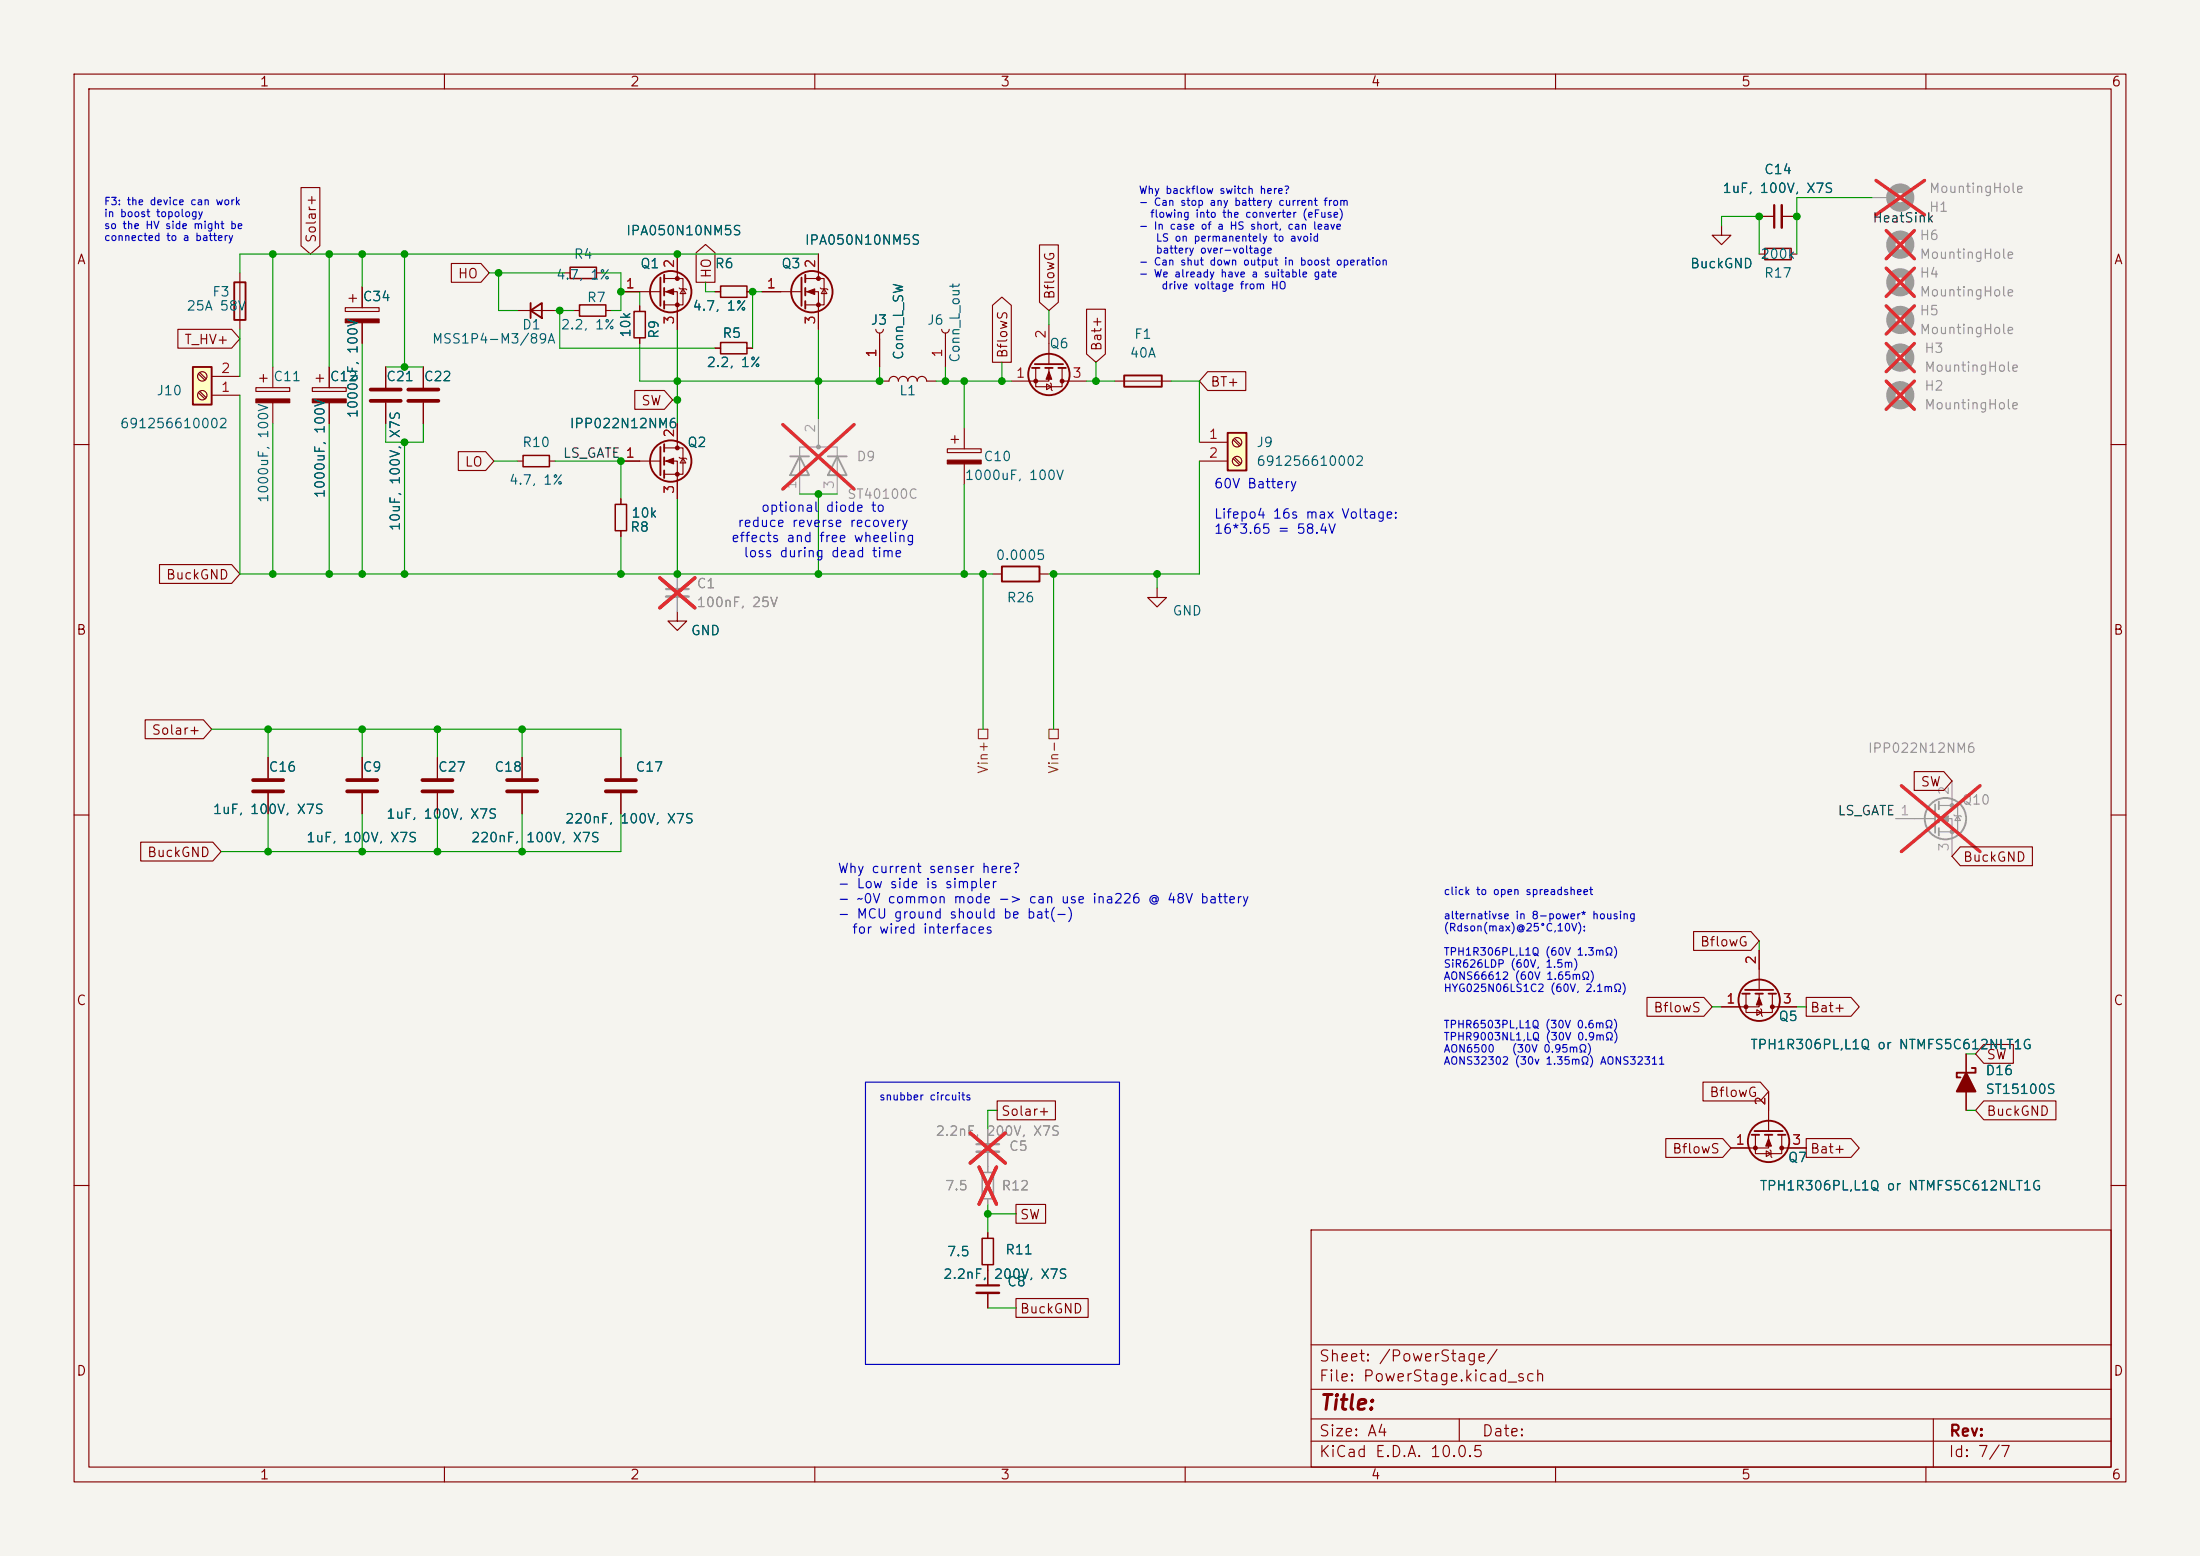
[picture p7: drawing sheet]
<svg xmlns="http://www.w3.org/2000/svg" width="297mm" height="210mm" viewBox="0 0 297 210" stroke-linecap="round" stroke-linejoin="round" font-family="sans-serif">
<path d="M0 0h297v210h-297z" fill="#f5f4ef" stroke="#f5f4ef" stroke-width=".14"/>
<g fill="none" stroke="#840000" stroke-width=".15">
<path d="M10 10h277v190h-277zM12 12h273v186h-273zM60 10v2M110 10v2M160 10v2M210 10v2M260 10v2M32.4 36.8v7.7M47.6 39.8v1M48.9 38.7v2.8M76.2 36.8h.8M80.5 36.8h.8"/>
<path d="M83.8 39.4h5.4M89.7 37.6h2.5v3.5h-2.5M89.7 39.4h1.7v5.1M91.4 34.3v3.3M91.7 38.9l.1 .1h.8l.1 .1M92.2 39l.4 .6h-.8zM96.5 39.4h.8M100.8 39.4h.8M34.5 52.3h4.6v.5h-4.6zM35.1 51.1h1M35.6 50.5v1.1M36.8 49.5v2.8"/>
<path d="M36.8 54.4v2.8M42.2 52.3h4.5v.5h-4.5zM42.7 51.1h1M43.2 50.5v1.1M44.4 49.5v2.8M44.4 54.4v2.8M46.6 41.5h4.6v.5h-4.6zM47.1 40.3h1M48.9 43.6v2.8M52.1 49.5v2.8M52.1 54.4v2.8M77.5 41.9h.7"/>
<path d="M81.8 41.9h.7M86.4 41.3v.7M86.4 45.6v.8M91.4 57.2v3.3M118.2 44.5a.51 .51 0 0 0 .5 .5 .51 .51 0 0 0 .6-.5M118.7 45v4.5M128.4 59.3h1M128.9 58.8v1M130.2 57.8v2.8M10 60h2M69.8 62.2h.8M74.2 62.2h.7"/>
<path d="M83.8 67.3v.8M83.8 71.6v.8M83.8 62.2h5.4M89.7 60.5h2.5v3.5h-2.5M89.7 62.2h1.7v5.1M91.7 61.7l.1 .1h.8l.1 .2M92.2 61.8l.4 .7h-.8zM127.9 60.6h4.6v.5h-4.6zM130.2 62.6v2.8M285 60h2M91.4 82.6v1.2h1.3l-1.3 1.3-1.2-1.3h1.2M10 110h2"/>
<path d="M285 110h2M235.7 134.1v2.6h3.6v-2.6M237.2 136.3l.6 .4-.6 .3zM237.5 134.1v1.8h-5.1M237.5 128.3v5.3M237.7 136.2l.1 .1v.7l.1 .2M239.3 135.9h3.3M237 153.2v2.5h3.5v-2.5M238.4 155.3l.7 .4-.7 .4zM238.8 153.2v1.7h-5.1M238.8 147.3v5.4M239 155.2l.1 .1v.8l.1 .1"/>
<path d="M240.5 154.9h3.3M265.4 142.2v7.7M10 160h2M177 166h108v32h-108zM285 160h2M60 198v2M110 198v2M160 198v2M177 194.5h108M177 191.5h108M177 187.5h108M177 181.5h108"/>
<path d="M197 191.5v3M210 198v2M260 198v2M261 191.5v6.5"/>
</g>
<g fill="#840000" stroke="#840000" stroke-width=".15">
<path d="M127.9 62.1h4.6v.5h-4.6z"/>
<path d="M89.9 39.4l1-.4v.8z"/>
<path d="M237.5 134.6l.4 1h-.8z"/>
<path d="M238.8 153.7l.3 1h-.7z"/>
<path d="M46.6 43.1h4.6v.5h-4.6z"/>
<path d="M89.9 62.2l1-.4v.8z"/>
<path d="M34.5 53.8h4.6v.6h-4.6z"/>
<path d="M42.2 53.8h4.5v.6h-4.5z"/>
<circle cx="91.4" cy="37.6" r=".25"/>
<circle cx="91.4" cy="41.1" r=".25"/>
<circle cx="239.3" cy="135.9" r=".25"/>
<circle cx="235.7" cy="135.9" r=".25"/>
<circle cx="240.5" cy="154.9" r=".25"/>
<circle cx="237" cy="154.9" r=".25"/>
<circle cx="91.4" cy="60.5" r=".25"/>
<circle cx="91.4" cy="64" r=".25"/>
</g>
<g fill="none" stroke="#840000" stroke-width=".25">
<path d="M31.6 38.1h1.5v5.1h-1.5zM89.2 37.5v3.8M89.7 37.1v1M89.7 38.9v1M89.7 40.6v1.1M89.7 59.9v1.1M89.2 60.3v3.8M89.7 61.7v1M89.7 63.5v1M235.2 134.1h1M235.6 133.6h3.8M237 134.1h1"/>
<path d="M238.8 134.1h1M236.5 153.2h1M236.9 152.7h3.8M238.3 153.2h1M240 153.2h1M266.2 144.1h.5v.7h-2.5v.6h.5"/>
<circle cx="90.6" cy="39.4" r="2.79"/>
<circle cx="90.6" cy="62.2" r="2.79"/>
<circle cx="237.5" cy="135" r="2.79"/>
<circle cx="238.8" cy="154.1" r="2.79"/>
</g>
<path d="M77 36.1h3.5v1.5h-3.5zM97.3 38.6h3.5v1.5h-3.5zM78.2 41.1h3.6v1.6h-3.6zM85.6 42h1.5v3.6h-1.5zM70.6 61.5h3.6v1.5h-3.6zM83.1 68.1h1.5v3.5h-1.5z" fill="none" stroke="#840000" stroke-width=".2"/>
<path d="M89.9 79.5h3.1" fill="none" stroke="#9c9b98" stroke-width=".3"/>
<path d="M89.9 80.5h3.1" fill="none" stroke="#9c9b98" stroke-width=".33"/>
<path d="M91.4 77.5v2M91.4 80.5v2.1M255.9 110.5h5.3M261.7 108.7h2.6v3.6h-2.6M261.7 110.5h1.8v5.1M263.5 105.4v3.3M263.8 110l.1 .1h.8l.1 .1M264.3 110.1l.4 .6h-.8z" fill="none" stroke="#9c9b98" stroke-width=".15"/>
<path d="M254.6 36.2l3.8 3.8M258.4 36.2l-3.8 3.8M254.6 51.4l3.8 3.8M258.4 51.4l-3.8 3.8M89.1 78l4.7 4M93.8 78l-4.7 4M256.7 106l10.6 8.9M267.3 106l-10.6 8.9" fill="none" stroke="#e12e31" stroke-width=".46"/>
<path d="M265.4 144.8l1.3 2.5h-2.5z" fill="#840000" stroke="#840000" stroke-width=".25"/>
<g fill="none" stroke="#9c9b98" stroke-width=".25">
<path d="M261.2 108.6v3.8M261.7 108.2v1M261.7 110v1M261.7 111.8v1"/>
<circle cx="262.6" cy="110.5" r="2.79"/>
</g>
<g fill="#9c9b98" stroke="#9c9b98" stroke-width=".15">
<path d="M262 110.5l1-.4v.8z"/>
<circle cx="263.5" cy="108.7" r=".25"/>
<circle cx="263.5" cy="112.3" r=".25"/>
</g>
<path d="M50 52.6h4.1M50 54.1h4.1" fill="none" stroke="#840000" stroke-width=".51"/>
<g fill="none" stroke="#9c9b98" stroke-width="1.3">
<circle cx="256.5" cy="38.1" r="1.27"/>
<circle cx="256.5" cy="53.3" r="1.27"/>
</g>
<path d="M26 49.5h2.6v5.1h-2.6z" fill="#ffffc2"/>
<path d="M26 49.5h2.6v5.1h-2.6zM135.3 76.5h5v2h-5z" fill="none" stroke="#840000" stroke-width=".25"/>
<g fill="none" stroke="#840000" stroke-width=".15">
<path d="M232.4 30.5v1.3h1.3l-1.3 1.2-1.3-1.2h1.3M237.5 34.3h.8M237.5 29.2h2M240.5 29.2h2.1M241.8 34.3h.8M26.8 53l.9 .8M26.8 50.5l.9 .8M27 52.8l.8 .9M27 50.3l.8 .8M28.6 53.3h3.8M28.6 50.8h3.8M57.1 49.5v2.8"/>
<path d="M57.1 54.4v2.8M96.5 47h.8M100.8 47h.8M134 77.5h1.3M140.3 77.5h1.3M156.2 79.4v1.2h1.3l-1.3 1.3-1.3-1.3h1.3M48.9 102.2v2.8M48.9 107.1v2.8M59.1 102.2v2.8M59.1 107.1v2.8M133.3 166.4v.7M133.3 170.7v2.8"/>
<path d="M133.3 174.5v2"/>
<circle cx="27.3" cy="53.3" r=".63"/>
<circle cx="27.3" cy="50.8" r=".63"/>
</g>
<path d="M238.3 33.5h3.5v1.6h-3.5zM97.3 46.2h3.5v1.6h-3.5zM132.6 167.1h1.5v3.6h-1.5z" fill="none" stroke="#840000" stroke-width=".2"/>
<path d="M55.1 52.6h4.1M55.1 54.1h4.1M46.9 105.3h4M46.9 106.8h4M57 105.3h4.1M57 106.8h4.1" fill="none" stroke="#840000" stroke-width=".51"/>
<g fill="none" stroke="#9c9b98" stroke-width="1.3">
<circle cx="256.5" cy="26.7" r="1.27"/>
<circle cx="256.5" cy="33" r="1.27"/>
<circle cx="256.5" cy="48.3" r="1.27"/>
<circle cx="256.5" cy="43.2" r="1.27"/>
</g>
<path d="M252.7 26.7h2.6" fill="none" stroke="#9c9b98" stroke-width=".15"/>
<path d="M253.3 24.4l6.5 4.6M254.6 31.1l3.8 3.8M258.4 31.1l-3.8 3.8M259.8 24.4l-6.5 4.6M254.6 41.3l3.8 3.8M254.6 46.4l3.8 3.8M258.4 41.3l-3.8 3.8M258.4 46.4l-3.8 3.8" fill="none" stroke="#e12e31" stroke-width=".46"/>
<path d="M239.5 27.7v3M131.8 173.5h3.1" fill="none" stroke="#840000" stroke-width=".3"/>
<path d="M240.5 27.7v3M131.8 174.5h3.1" fill="none" stroke="#840000" stroke-width=".33"/>
<path d="M165.7 58.4h2.6v5.1h-2.6z" fill="#ffffc2"/>
<g fill="none" stroke="#840000" stroke-width=".25">
<path d="M108.2 37.5v3.8M108.7 37.1v1M108.7 38.9v1M71.6 41.9l1.6-1v2zM71.6 40.9v2M108.7 40.6v1.1M139.3 49.7h1M139.7 49.1h3.8M141.1 49.7h1M142.9 49.7h1M151.8 50.7h5v1.5h-5zM165.7 58.4h2.6v5.1h-2.6z"/>
<circle cx="109.6" cy="39.4" r="2.79"/>
<circle cx="141.6" cy="50.5" r="2.79"/>
</g>
<g fill="none" stroke="#840000" stroke-width=".15">
<path d="M40.6 25.3h2.6v7.9l-1.3 1.1-1.3-1.1zM48.9 38.7v2.8M60.9 35.6h4l1.1 1.2-1.1 1.3h-4zM83.8 39.4h2.6M91.4 34.3v2.5M94 34.1l1.2-1.1 1.3 1.1v4h-2.5zM96.5 39.4h.8M100.8 39.4h.8M102.9 39.4h5.3M108.7 37.6h2.6v3.5h-2.6M108.7 39.4h1.8v5.1M110.5 34.3v3.3"/>
<path d="M110.7 38.9l.2 .1h.7l.2 .1M111.3 39l.3 .6h-.7zM140.3 33.1h2.6v7.7l-1.3 1.1-1.3-1.1zM237.5 29.2h2M240.5 29.2h2.1M24 44.4h7.3l1.1 1.3-1.1 1.3h-7.3zM44.4 49.5v2.8M44.4 54.4v2.8M48.9 43.6v2.8M52.1 49.5v2.8M52.1 54.4v2.8M57.1 49.5v2.8"/>
<path d="M57.1 54.4v2.8M69.8 41.9h5.1M85.7 52.7h4l1.1 1.3-1.1 1.2h-4zM86.4 41.3v.7M86.4 45.6v.8M91.4 41.9v2.6M91.4 57.2v2.5M96.5 47h.8M100.8 47h.8M118.7 51.4h1.3a.64 .64 0 0 1 .6-.6 .64 .64 0 0 1 .7 .6 .64 .64 0 0 1 .6-.6 .64 .64 0 0 1 .7 .6 .64 .64 0 0 1 .6-.6 .64 .64 0 0 1 .6 .6 .64 .64 0 0 1 .7-.6 .64 .64 0 0 1 .6 .6h1.3M118.7 45.7v3.8M127.1 44.5a.51 .51 0 0 0 .5 .5 .51 .51 0 0 0 .5-.5"/>
<path d="M127.6 45v4.5M134 41.2l1.3-1.1 1.2 1.1v7.7h-2.5zM139.8 49.7v2.5h3.6v-2.5M141.3 51.8l.6 .4-.6 .4zM141.6 49.7v1.7h-5.1M141.6 43.8v5.3M141.8 51.7l.1 .1v.8l.2 .1M143.4 51.4h3.3M146.7 41.7h2.5v6.1l-1.2 1.1-1.3-1.1zM150.5 51.4h7.6M161.9 59.7h3.8M163 50.2h5.2v2.5h-5.2l-1.1-1.3z"/>
<path d="M166.5 59.4l.8 .8M166.6 59.2l.9 .8M21.5 76.2h9.8l1.1 1.3-1.1 1.2h-9.8zM61.9 61h3.7l1.1 1.2-1.1 1.3h-3.7zM83.8 62.2h2.6M83.8 67.3v.8M83.8 71.6v.8M91.4 64.8v2.5M161.9 62.2h3.8M166.5 61.9l.8 .8M166.6 61.7l.9 .9M19.6 97.2h7.9l1.1 1.2-1.1 1.3h-7.9z"/>
<path d="M19 113.7h9.7l1.1 1.2-1.1 1.3h-9.7zM36.2 102.2v2.8M36.2 107.1v2.8M48.9 102.2v2.8M48.9 107.1v2.8M59.1 102.2v2.8M59.1 107.1v2.8M70.5 102.2v2.8M70.5 107.1v2.8M83.8 102.2v2.8M83.8 107.1v2.8M258.4 104.1h4l1.1 1.3-1.1 1.3h-4z"/>
<path d="M264.6 114.3h9.8v2.5h-9.8l-1.1-1.2zM222.3 134.6h7.7l1.1 1.3-1.1 1.3h-7.7zM228.6 125.7h7.8l1.1 1.3-1.1 1.3h-7.8zM232.4 135.9h2.5M237.5 128.3v2.5M240 135.9h2.6M243.8 134.6h6.1l1.1 1.3-1.1 1.3h-6.1zM134.6 148.6h7.9v2.5h-7.9zM224.9 153.7h7.7l1.1 1.2-1.1 1.3h-7.7zM229.9 146h7.7l1.2 1.3-1.2 1.3h-7.7zM233.7 154.9h2.5M238.8 147.3v2.6"/>
<path d="M241.3 154.9h2.5M243.8 153.7h6.1l1.1 1.2-1.1 1.3h-6.1zM265.4 142.2v2.6M265.4 147.3v2.6M267.8 148.6h9.8v2.5h-9.8l-1.1-1.2zM267.8 141h4v2.5h-4l-1.1-1.3zM133.3 166.4v.7M133.3 170.7v2.8M133.3 174.5v2M137.2 162.6h4v2.5h-4zM137.2 175.3h9.7v2.5h-9.7z"/>
<circle cx="167" cy="59.7" r=".63"/>
<circle cx="167" cy="62.2" r=".63"/>
</g>
<path d="M34.2 105.3h4M34.2 106.8h4M68.5 105.3h4M68.5 106.8h4M81.8 105.3h4.1M81.8 106.8h4.1" fill="none" stroke="#840000" stroke-width=".51"/>
<path d="M132.6 158.2h1.5v3.6h-1.5z" fill="none" stroke="#9c9b98" stroke-width=".2"/>
<path d="M110.5 56.5v3.8M91.4 77.5v2M107.9 66.7v-6.4h5.1v6.4M91.4 80.5v2.1M133.3 152.4v2M133.3 155.4v2.8M133.3 161.8v.8" fill="none" stroke="#9c9b98" stroke-width=".15"/>
<path d="M105.7 57.3l9.6 8.7M115.3 57.3l-9.6 8.7M89.1 78l4.7 4M93.8 78l-4.7 4M131 152.9l4.7 4.1M132.2 157.5l2.3 5M134.5 157.5l-2.3 5M135.7 152.9l-4.7 4.1" fill="none" stroke="#e12e31" stroke-width=".46"/>
<g fill="#840000" stroke="#840000" stroke-width=".15">
<path d="M141.6 50.2l.4 1h-.8z"/>
<path d="M109 39.4l1-.4v.8z"/>
<circle cx="143.4" cy="51.4" r=".25"/>
<circle cx="139.8" cy="51.4" r=".25"/>
<circle cx="110.5" cy="37.6" r=".25"/>
<circle cx="110.5" cy="41.1" r=".25"/>
</g>
<path d="M131.8 154.4h3.1" fill="none" stroke="#9c9b98" stroke-width=".3"/>
<path d="M131.8 155.4h3.1" fill="none" stroke="#9c9b98" stroke-width=".33"/>
<path d="M106.7 61.6h2.5M107.9 61.6l1.3 2.5h-2.5zM111.8 61.6h2.5M113 61.6l1.3 2.5h-2.5z" fill="none" stroke="#9c9b98" stroke-width=".25"/>
<circle cx="110.5" cy="60.3" r=".25" fill="#9c9b98" stroke="#9c9b98" stroke-width=".15"/>
<path d="M132.1 98.4h1.2v1.3h-1.2zM141.6 98.4h1.3v1.3h-1.3z" fill="none" stroke="#725600" stroke-width=".15"/>
<g fill="none" stroke="#009600" stroke-width=".15">
<path d="M36.8 34.3v15.2M44.4 34.3v15.2M48.9 34.3v4.4M54.6 34.3v15.2M66 36.8h10.2M67.3 36.8v5.1h2.5M81.3 36.8h2.5v5.1h-1.3M83.8 39.4h2.6v1.9M95.2 38.1v1.3h1.3M102.9 39.4h-1.3v7.6M110.5 34.3h-78.1v2.5M232.4 30.5v-1.3h5.1v5.1"/>
<path d="M252.7 26.7h-10.1v7.6M32.4 53.3v24.2h101.6M32.4 44.5v6.3M36.8 57.2v20.3M44.4 57.2v20.3M48.9 46.4v31.1M52.1 49.5h5M52.1 57.2v2.5h5v-2.5M54.6 59.7v17.8M74.9 41.9h2.6M75.6 41.9v5.1h20.9M86.4 46.4v5h32.3v-1.9"/>
<path d="M90.8 54h.6M91.4 44.5v12.7M110.5 44.5v12M126.4 51.4h10.1M127.6 49.5v1.9M130.2 51.4v6.4M135.3 48.9v2.5M141.6 41.9v1.9M146.7 51.4h3.8M148 48.9v2.5M158.1 51.4h3.8v8.3M66.7 62.2h3.1"/>
<path d="M74.9 62.2h8.9v5.1M83.8 72.4v5.1M91.4 67.3v10.2M107.9 66.7h5.1M110.5 66.7v10.8M130.2 65.4v12.1M132.7 77.5v20.9M142.2 77.5v20.9M156.2 77.5v1.9M161.9 62.2v15.3h-20.3M28.6 98.4h55.2v3.8M36.2 98.4v3.8"/>
<path d="M48.9 98.4v3.8M59.1 98.4v3.8M70.5 98.4v3.8M36.2 109.9v5M48.9 109.9v5M59.1 109.9v5M70.5 109.9v5M83.8 109.9v5h-54M231.1 135.9h1.3M237.5 127v1.3M242.6 135.9h1.2M134.6 149.9h-1.3v2.5"/>
<path d="M265.4 149.9h1.3M265.4 142.2h1.3M133.3 163.8h3.9M133.3 162.6v3.8M133.3 176.5h3.9"/>
</g>
<path d="M116.8 146.1h34.3v38.1h-34.3z" fill="none" stroke="#0000c2" stroke-width=".15"/>
<g fill="#009600" stroke="#009600" stroke-width=".14">
<circle cx="36.8" cy="34.3" r=".46"/>
<circle cx="44.4" cy="34.3" r=".46"/>
<circle cx="54.6" cy="34.3" r=".46"/>
<circle cx="48.9" cy="34.3" r=".46"/>
<circle cx="48.9" cy="77.5" r=".46"/>
<circle cx="36.8" cy="77.5" r=".46"/>
<circle cx="54.6" cy="59.7" r=".46"/>
<circle cx="54.6" cy="49.5" r=".46"/>
<circle cx="36.2" cy="98.4" r=".46"/>
<circle cx="36.2" cy="114.9" r=".46"/>
<circle cx="59.1" cy="114.9" r=".46"/>
<circle cx="48.9" cy="114.9" r=".46"/>
<circle cx="59.1" cy="98.4" r=".46"/>
<circle cx="48.9" cy="98.4" r=".46"/>
<circle cx="70.5" cy="114.9" r=".46"/>
<circle cx="83.8" cy="77.5" r=".46"/>
<circle cx="91.4" cy="77.5" r=".46"/>
<circle cx="83.8" cy="62.2" r=".46"/>
<circle cx="91.4" cy="51.4" r=".46"/>
<circle cx="91.4" cy="54" r=".46"/>
<circle cx="70.5" cy="98.4" r=".46"/>
<circle cx="44.4" cy="77.5" r=".46"/>
<circle cx="54.6" cy="77.5" r=".46"/>
<circle cx="75.6" cy="41.9" r=".46"/>
<circle cx="67.3" cy="36.8" r=".46"/>
<circle cx="91.4" cy="34.3" r=".46"/>
<circle cx="83.8" cy="39.4" r=".46"/>
<circle cx="110.5" cy="66.7" r=".46"/>
<circle cx="110.5" cy="77.5" r=".46"/>
<circle cx="132.7" cy="77.5" r=".46"/>
<circle cx="142.2" cy="77.5" r=".46"/>
<circle cx="130.2" cy="77.5" r=".46"/>
<circle cx="110.5" cy="51.4" r=".46"/>
<circle cx="101.6" cy="39.4" r=".46"/>
<circle cx="135.3" cy="51.4" r=".46"/>
<circle cx="130.2" cy="51.4" r=".46"/>
<circle cx="118.7" cy="51.4" r=".46"/>
<circle cx="127.6" cy="51.4" r=".46"/>
<circle cx="148" cy="51.4" r=".46"/>
<circle cx="156.2" cy="77.5" r=".46"/>
<circle cx="237.5" cy="29.2" r=".46"/>
<circle cx="242.6" cy="29.2" r=".46"/>
<circle cx="133.3" cy="163.8" r=".46"/>
</g>
<text font-size="2" fill="#840000" x="178" y="190.8">Title:</text>
<g font-size="1.5" fill="#840000">
<text x="178" y="184.1">Sheet: /PowerStage/</text>
<text x="178" y="186.8">File: PowerStage.kicad_sch</text>
<text x="178" y="197">KiCad E.D.A. 10.0.5</text>
<text x="178" y="194.2">Size: A4</text>
<text x="200" y="194.2">Date:</text>
<text x="263" y="197">Id: 7/7</text>
<text x="263" y="194.2">Rev:</text>
</g>
<g font-size="1.3" fill="#840000">
<text x="35" y="12">1</text>
<text x="85" y="12">2</text>
<text x="135" y="12">3</text>
<text x="185" y="12">4</text>
<text x="235" y="12">5</text>
<text x="285" y="12">6</text>
<text x="10.3" y="36">A</text>
<text x="43" y="32.9" transform="rotate(-90 43 32.9)">Solar+</text>
<text x="285.3" y="36">A</text>
<text x="61.7" y="37.9">HO</text>
<text x="96.3" y="37.7" transform="rotate(-90 96.3 37.7)">HO</text>
<text x="142.7" y="40.5" transform="rotate(-90 142.7 40.5)">BflowG</text>
<text x="24.8" y="46.8">T_HV+</text>
<text x="149" y="47.5" transform="rotate(-90 149 47.5)">Bat+</text>
<text x="136.3" y="48.4" transform="rotate(-90 136.3 48.4)">BflowS</text>
<text x="163.3" y="52.5">BT+</text>
<text x="86.5" y="55">SW</text>
<text x="62.7" y="63.3">LO</text>
<text x="22.3" y="78.5">BuckGND</text>
<text x="10.2" y="86">B</text>
<text x="285.2" y="86">B</text>
<text x="20.4" y="99.5">Solar+</text>
<text x="259.2" y="106.5">SW</text>
<text x="19.8" y="116">BuckGND</text>
<text x="264.9" y="116.6">BuckGND</text>
<text x="229.4" y="128.1">BflowG</text>
<text x="10.2" y="136">C</text>
<text x="223.1" y="136.9">BflowS</text>
<text x="244.3" y="136.9">Bat+</text>
<text x="285.2" y="136">C</text>
<text x="268.1" y="143.3">SW</text>
<text x="230.7" y="148.4">BflowG</text>
<text x="135.1" y="150.9">Solar+</text>
<text x="225.7" y="156">BflowS</text>
<text x="244.3" y="156">Bat+</text>
<text x="268.1" y="150.9">BuckGND</text>
<text x="137.6" y="164.9">SW</text>
<text x="137.6" y="177.6">BuckGND</text>
<text x="10.2" y="186">D</text>
<text x="285.2" y="186">D</text>
<text x="35" y="200">1</text>
<text x="85" y="200">2</text>
<text x="135" y="200">3</text>
<text x="185" y="200">4</text>
<text x="235" y="200">5</text>
<text x="285" y="200">6</text>
</g>
<g font-size="1.3" fill="#006464">
<text x="238.1" y="23.8">C14</text>
<text x="232.4" y="26.4">1uF, 100V, X7S</text>
<text x="77.4" y="35.3">R4</text>
<text x="84.4" y="32.1">IPA050N10NM5S</text>
<text x="108.6" y="33.3">IPA050N10NM5S</text>
<text x="237.6" y="35.3">200k</text>
<text x="28.6" y="40.3">F3</text>
<text x="48.9" y="41">C34</text>
<text x="75" y="38">4.7, 1%</text>
<text x="79.2" y="41.1">R7</text>
<text x="86.3" y="36.5">Q1</text>
<text x="96.4" y="36.5">R6</text>
<text x="105.4" y="36.5">Q3</text>
<text x="228.1" y="36.5">BuckGND</text>
<text x="238.1" y="37.8">R17</text>
<text x="25.1" y="42.2">25A 58V</text>
<text x="58.2" y="46.7">MSS1P4-M3/89A</text>
<text x="70.4" y="44.8">D1</text>
<text x="75.6" y="44.8">2.2, 1%</text>
<text x="85.4" y="45.7" transform="rotate(-90 85.4 45.7)">10k</text>
<text x="89.2" y="45.8" transform="rotate(-90 89.2 45.8)">R9</text>
<text x="93.4" y="42.2">4.7, 1%</text>
<text x="97.4" y="45.9">R5</text>
<text x="117.5" y="44.1">J3</text>
<text x="125.1" y="44.1">J6</text>
<text x="141.6" y="47.3">Q6</text>
<text x="153" y="46">F1</text>
<text x="21" y="53.7">J10</text>
<text x="36.8" y="51.8">C11</text>
<text x="44.4" y="51.8">C12</text>
<text x="52.1" y="51.8">C21</text>
<text x="57.1" y="51.8">C22</text>
<text x="95.3" y="49.9">2.2, 1%</text>
<text x="121.3" y="53.7">L1</text>
<text x="122.2" y="48.7" transform="rotate(-90 122.2 48.7)">Conn_L_SW</text>
<text x="129.9" y="49" transform="rotate(-90 129.9 49)">Conn_L_out</text>
<text x="152.4" y="48.6">40A</text>
<text x="16.1" y="58.1">691256610002</text>
<text x="48.6" y="56.5" transform="rotate(-90 48.6 56.5)">1000uF, 100V</text>
<text x="54.3" y="59.3" transform="rotate(-90 54.3 59.3)">X7S</text>
<text x="76.8" y="58.1">IPP022N12NM6</text>
<text x="68.6" y="65.7">4.7, 1%</text>
<text x="70.4" y="60.7">R10</text>
<text x="92.7" y="60.7">Q2</text>
<text x="130.2" y="65.1">1000uF, 100V</text>
<text x="132.7" y="62.6">C10</text>
<text x="169.5" y="60.7">J9</text>
<text x="169.5" y="63.2">691256610002</text>
<text x="36.5" y="68" transform="rotate(-90 36.5 68)">1000uF, 100V</text>
<text x="44.1" y="67.3" transform="rotate(-90 44.1 67.3)">1000uF, 100V</text>
<text x="54.3" y="71.8" transform="rotate(-90 54.3 71.8)">10uF, 100V,</text>
<text x="85.1" y="70.2">10k</text>
<text x="85" y="72.1">R8</text>
<text x="134.3" y="75.9">0.0005</text>
<text x="135.8" y="81.6">R26</text>
<text x="158.2" y="83.4">GND</text>
<text x="93.2" y="86.1">GND</text>
<text x="36.2" y="104.5">C16</text>
<text x="48.9" y="104.5">C9</text>
<text x="59" y="104.5">C27</text>
<text x="66.7" y="104.5">C18</text>
<text x="85.7" y="104.5">C17</text>
<text x="28.6" y="110.2">1uF, 100V, X7S</text>
<text x="41.3" y="114">1uF, 100V, X7S</text>
<text x="52.1" y="110.8">1uF, 100V, X7S</text>
<text x="63.5" y="114">220nF,</text>
<text x="70.9" y="114">100V, X7S</text>
<text x="76.2" y="111.5">220nF, 100V, X7S</text>
<text x="236.2" y="141.9">TPH1R306PL,L1Q or NTMFS5C612NLT1G</text>
<text x="240" y="138.1">Q5</text>
<text x="268" y="145.4">D16</text>
<text x="268" y="148">ST15100S</text>
<text x="237.5" y="161">TPH1R306PL,L1Q or NTMFS5C612NLT1G</text>
<text x="241.3" y="157.2">Q7</text>
<text x="127.2" y="172.9">2.2nF,</text>
<text x="127.7" y="169.9">7.5</text>
<text x="134.1" y="172.9">200V, X7S</text>
<text x="135.6" y="169.6">R11</text>
<text x="135.9" y="173.9">C8</text>
</g>
<g font-size="1.3" fill="#939391">
<text x="260.3" y="28.9">H1</text>
<text x="260.3" y="26.4">MountingHole</text>
<text x="259.1" y="32.7">H6</text>
<text x="259.1" y="35.3">MountingHole</text>
<text x="259.1" y="37.8">H4</text>
<text x="259.1" y="40.3">MountingHole</text>
<text x="259.1" y="42.9">H5</text>
<text x="259.1" y="45.4">MountingHole</text>
<text x="259.7" y="48">H3</text>
<text x="259.7" y="53">H2</text>
<text x="259.7" y="50.5">MountingHole</text>
<text x="259.7" y="55.6">MountingHole</text>
<text x="115.6" y="62.6">D9</text>
<text x="114.3" y="67.6">ST40100C</text>
<text x="94" y="79.7">C1</text>
<text x="94" y="82.2">100nF, 25V</text>
<text x="252.1" y="101.9">IPP022N12NM6</text>
<text x="264.8" y="108.9">Q10</text>
<text x="126.2" y="153.6">2.2nF, 200V, X7S</text>
<text x="136.1" y="155.6">C5</text>
<text x="127.5" y="161">7.5</text>
<text x="135.1" y="161">R12</text>
</g>
<g font-size="1.3" fill="#0f0f0f">
<text x="252.7" y="30.4">HeatSink</text>
<text x="75.9" y="62.1">LS_GATE 1</text>
<text x="248" y="110.4">LS_GATE 1</text>
</g>
<g font-size="1.3" fill="#a90000">
<text x="84.4" y="39.2">1</text>
<text x="91.3" y="36.3" transform="rotate(-90 91.3 36.3)">2</text>
<text x="103.4" y="39.2">1</text>
<text x="110.4" y="36.3" transform="rotate(-90 110.4 36.3)">2</text>
<text x="91.3" y="43.9" transform="rotate(-90 91.3 43.9)">3</text>
<text x="110.4" y="43.9" transform="rotate(-90 110.4 43.9)">3</text>
<text x="141.5" y="45.8" transform="rotate(-90 141.5 45.8)">2</text>
<text x="29.7" y="53.2">1</text>
<text x="29.7" y="50.7">2</text>
<text x="118.6" y="48.4" transform="rotate(-90 118.6 48.4)">1</text>
<text x="127.5" y="48.4" transform="rotate(-90 127.5 48.4)">1</text>
<text x="137.1" y="51.3">1</text>
<text x="144.7" y="51.3">3</text>
<text x="91.3" y="59.2" transform="rotate(-90 91.3 59.2)">2</text>
<text x="163.1" y="59.6">1</text>
<text x="84.4" y="62.1">1</text>
<text x="163.1" y="62.1">2</text>
<text x="91.3" y="66.8" transform="rotate(-90 91.3 66.8)">3</text>
<text x="237.4" y="130.3" transform="rotate(-90 237.4 130.3)">2</text>
<text x="232.9" y="135.8">1</text>
<text x="240.6" y="135.8">3</text>
<text x="238.6" y="149.3" transform="rotate(-90 238.6 149.3)">2</text>
<text x="234.2" y="154.8">1</text>
<text x="241.8" y="154.8">3</text>
</g>
<g font-size="1.3" fill="#a5a4a2">
<text x="110.4" y="58.5" transform="rotate(-90 110.4 58.5)">2</text>
<text x="107.8" y="66.1" transform="rotate(-90 107.8 66.1)">1</text>
<text x="112.9" y="66.1" transform="rotate(-90 112.9 66.1)">3</text>
<text x="263.4" y="107.4" transform="rotate(-90 263.4 107.4)">2</text>
<text x="263.4" y="115" transform="rotate(-90 263.4 115)">3</text>
</g>
<g font-size="1.3" fill="#0000c2">
<text x="99.5" y="71.4">reduce reverse recovery</text>
<text x="102.7" y="69.4">optional</text>
<text x="111.4" y="69.4">diode to</text>
<text x="163.8" y="66.2">60V Battery</text>
<text x="163.8" y="70.3">Lifepo4 16s max Voltage:</text>
<text x="98.6" y="73.5">effects and free wheeling</text>
<text x="100.3" y="75.5">loss during dead time</text>
<text x="163.8" y="72.4">16*3.65 = 58.4V</text>
<text x="113" y="118.2">Why current senser here?</text>
<text x="113" y="120.2">- Low side is simpler</text>
<text x="113" y="122.2">- ~0V common mode -&gt; can use ina226 @ 48V battery</text>
<text x="113" y="124.3">- MCU ground should be bat(-)</text>
<text x="114.9" y="126.3">for wired interfaces</text>
</g>
<g font-size="1.3" fill="#725600">
<text x="133.7" y="104.5" transform="rotate(-90 133.7 104.5)">Vin+</text>
<text x="143.2" y="104.5" transform="rotate(-90 143.2 104.5)">Vin-</text>
</g>
<g font-size="1" fill="#0000c2">
<text x="14" y="27.9">F3: the device can work</text>
<text x="14" y="29.5">in boost topology</text>
<text x="153.7" y="26.4">Why backflow switch here?</text>
<text x="153.7" y="28">- Can stop any battery current from</text>
<text x="155.2" y="29.6">flowing into the converter (eFuse)</text>
<text x="14" y="31.2">so the HV side might be</text>
<text x="14" y="32.8">connected to a battery</text>
<text x="153.7" y="31.2">- In case of a HS short, can leave</text>
<text x="156" y="32.9">LS on permanentely to avoid</text>
<text x="156" y="34.5">battery over-voltage</text>
<text x="153.7" y="36.1">- Can shut down output in boost operation</text>
<text x="153.7" y="37.7">- We already have a suitable gate</text>
<text x="156.7" y="39.3">drive voltage from HO</text>
<text x="194.8" y="121">click to open spreadsheet</text>
<text x="194.8" y="124.3">alternativse in 8-power* housing</text>
<text x="194.8" y="126">(Rdson(max)@25°C,10V):</text>
<text x="194.8" y="129.2">TPH1R306PL,L1Q (60V 1.3mΩ)</text>
<text x="194.8" y="130.9">SiR626LDP (60V, 1.5m)</text>
<text x="194.8" y="132.5">AONS66612 (60V 1.65mΩ)</text>
<text x="194.8" y="134.1">HYG025N06LS1C2 (60V, 2.1mΩ)</text>
<text x="194.8" y="139">TPHR6503PL,L1Q (30V 0.6mΩ)</text>
<text x="194.8" y="140.7">TPHR9003NL1,LQ</text>
<text x="194.8" y="142.3">AON6500</text>
<text x="194.8" y="143.9">AONS32302 (30v 1.35mΩ) AONS32311</text>
<text x="204" y="142.3">(30V 0.95mΩ)</text>
<text x="212.8" y="140.7">0.9mΩ)</text>
<text x="118.6" y="148.8">snubber circuits</text>
</g>
</svg>
